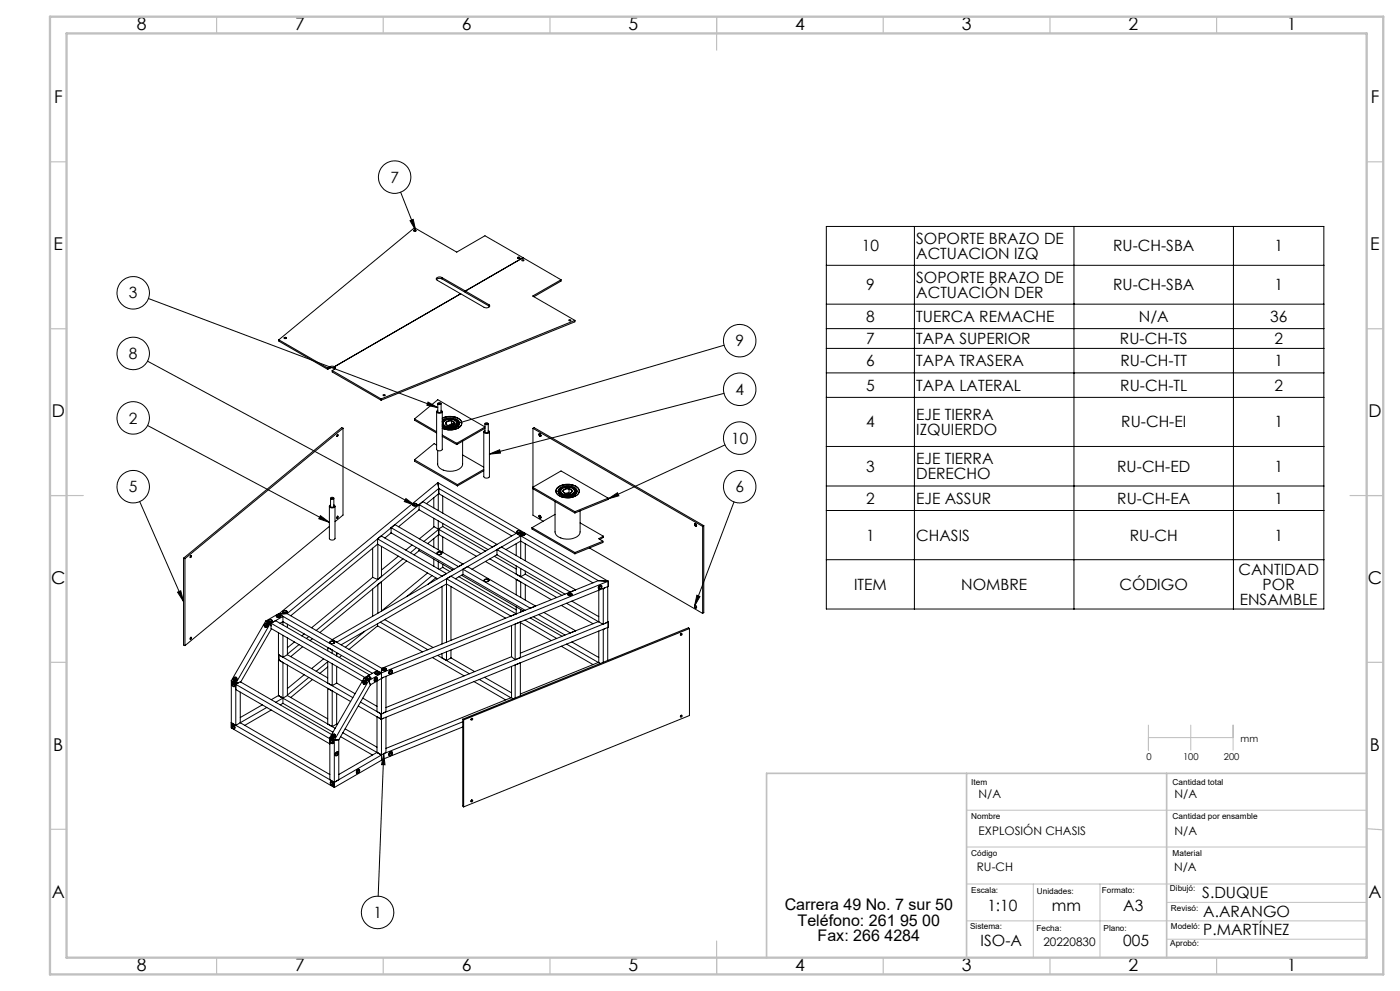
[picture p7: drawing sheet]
<svg xmlns="http://www.w3.org/2000/svg" width="420mm" height="297mm" viewBox="0 0 420 297" stroke-linecap="round" stroke-linejoin="round" font-family="sans-serif">
<g fill="none" stroke="#000" stroke-width=".3">
<path d="M120.2 57.6l4.5 11.4M123 66.1l1-.3 .7 3.2zM124.2 69h.4l.2 .2-.4 .1zM124.2 69v.2M124.2 69h.5v.2M155.4 77.1l-.1 .3M155.4 77.1h.5v.3M156.5 78l.5-.2 .2 .2-.3 .2zM156.9 77.2l-17.3 10M156.9 77.2v.1M156.9 77.3l-17.3 9.9M247.9 67.9h149.3v114.6h-149.3z"/>
<path d="M247.9 79.5h149.3M274.3 67.9v114.6M322.2 67.9v114.6M370 67.9v114.6M44.5 89.5l86.8 32.7M132.6 83.2l-.9-.2a.56 .56 0 0 0-.7 .3 .56 .56 0 0 0 .2 .7l7 4M132.6 83.6l-.9-.2-.7 .4M132.6 83.2l7 4M132.6 83.2v.4M132.6 83.6l7 4M138.2 88l-37.9 21.9M138.2 88v.1"/>
<path d="M139.6 87.2v.4M139.6 87.6h.1M139.6 87.2l7 4.1M139.6 87.2v.5l7 4M146.6 91.3a.55 .55 0 0 1 .2 .7 .55 .55 0 0 1-.7 .2l-.9-.1-7-4.1-37.8 21.9M146.6 91.7l.3 .2M146.6 91.3v.4M168.3 83.9l-22.8-13.2-8.5 4.9-12.6-7.3-40.8 33.5M168.3 83.9l-8.5 4.8 12.7 7.3M168.3 83.9v.3l-8.1 4.7M170.6 95.9h.6a.3 .3 0 0 1-.2 .3 .3 .3 0 0 1-.4-.3zM172.5 96v.4l-58.2 23.5"/>
<path d="M172.5 96l-58.2 23.6M247.9 91.2h149.3M247.9 98.5h149.3M44.2 108.2l80.3 43.2M83.6 101.8l14.7 8.5M83.6 101.8v.4l14.7 8.5M85.3 101.2v.2M85.3 101.2l.5-.1v.3M98.3 110.3v.4M99 109.9l-.7 .4M99 109.9v.4M99 110.3l-.7 .4"/>
<path d="M99.7 111.1v.4l14.6 8.4M99.7 111.1l14.6 8.5M100.3 109.9l-.8-.2-.5 .2M100.3 110.3h-1.3M100.3 109.9v.4M100.4 109.9a.43 .43 0 0 1 .2 .4 .43 .43 0 0 1-.3 .4l-.6 .4M100.4 109.9l.1 .6M100.4 110.2l-.1 .1M114.3 119.6v.3M114.9 118.4l.5-.2 .2 .3-.5 .1zM217.2 117.9l-70.4 18.2M217.2 103.5l-83.8 24.5"/>
<path d="M247.9 104.4h149.3M247.9 111.8h149.3M247.9 119.1h149.3M44.3 127.5l54.5 29.1M101.1 130.3l.2-.1 .1 .3-.3 .3zM101.2 130.2l.2 .4-.4 .2M102.9 128.3l-.4-.1-47.4 39.1M102.9 128.3l-47.4 39.1M102.9 128.3v26.1l-2.4 1.9M124.4 125.6l6.9-5.8 14.2 8.2-8.5 4.9M124.4 125.6l6.6 3.8M124.4 125.6v.3l6.6 3.9"/>
<path d="M124.4 137.8v.4l12.8 7.4M124.4 137.8l12.8 7.4M128.4 120.5l2.9 1.7-3.2-.7zM131 123.4v11.3l.5 .4h.7l.5-.4v-11.3M131 133.4l-.8-.4-5.8 4.8M131.3 121v2.4l.4 .2 .6-.2v-2.4M131.3 123a.53 .53 0 0 0-.2 .7 .53 .53 0 0 0 .8 .2 .5 .5 0 0 0 .7-.2 .5 .5 0 0 0-.3-.7M131.4 120.8l.5-.1a.32 .32 0 0 1 .4 .3 .32 .32 0 0 1-.5 .2l-.5-.2zM131.6 121.2l.2-.2 .3 .2M132.7 126.3l.7-.5zM132.7 127.7l.3 .3M132.7 127.5l.7 .6 .8 .3"/>
<path d="M132.7 125.9a3.8 3.8 0 0 1 5.1 .6 1.88 1.88 0 0 1-2.2 1.9h-1.3l-1.6-.6M132.7 125.3a4.7 4.7 0 0 1 5.7 1 1.91 1.91 0 0 1-1.9 2.4l-2.1 .1-1.7-.5a4.7 4.7 0 0 0 5.8-1 2.08 2.08 0 0 0-2.2-2.3l-2.1-.2zM132.7 130.4l4.3 2.5M132.7 130.8l4.3 2.4M132.8 126.6l.2 .1M132.9 127.1v.1a1.46 1.46 0 0 0 1.4 1.1M132.9 127.1h-.2M132.9 126.7l-.2 .1M132.9 127.2h-.2M132.9 126.9v.2M133.1 127.6h-.3M133.1 127.6l-.2 .1"/>
<path d="M133.1 126.3h.1M133.2 126.3a2.74 2.74 0 0 1 3.9 .3 2.03 2.03 0 0 1-3 1.3l-.5-.2a.88 .88 0 0 1-.4-1.4zM133.4 128l3-1.4 .3 1zM133.4 125.8a3.6 3.6 0 0 1 4.4 1.1v.2M133.5 127.9l-.2 .2M133.5 128h.1M133.6 126a1.03 1.03 0 0 0-.6 1.2 1.03 1.03 0 0 0 1.1 .7l.2 .1M133.6 128l-.2 .1M133.6 126.8a1.6 1.6 0 0 1 2.8 .1M133.6 126.8a1.6 1.6 0 0 0 2.8 .1M133.6 126.8l.2 .1M133.8 126.9a1.56 1.56 0 0 0 2.5 .1"/>
<path d="M133.8 126.9h.1M134.2 128.4h.1M134.2 128.3h-.2M134.3 128v.3M134.3 127.9v.1M134.5 127.6h1M134.8 128.3v.1M134.9 128.4v.1M135 128.3l-.1 .2M135.5 127.5l-1 .1M135.5 126.3h-1.1l-.6 .6M135.5 126.3l.6 .2 .2 .5"/>
<path d="M135.5 127.5v.1M135.5 126.3v1.2M135.5 127.5h.1M135.6 128.3v.1M135.7 128.3l.1 .1zM135.9 125.7l.3 .1a1.27 1.27 0 0 1 1.3 1.2 1.27 1.27 0 0 1-1.3 1.3l-2 .1M135.9 125.7l-2.1 .1-1.1 .7M135.9 125.7h.1M135.9 125.7h.3a1.25 1.25 0 0 1 1.3 .9 1.25 1.25 0 0 1-.5 1.4M135.9 125.7l-1.5-.1-1.3 .4-.4 .4M136.3 128.1l.1 .1M136.4 128.1l-.1 .1"/>
<path d="M136.4 126.9l-.1 .1M136.4 128.1l.1 .1M136.5 126h.1M136.5 126a.96 .96 0 0 1 .6 1.1 .96 .96 0 0 1-.9 .8l-1.9 .1M136.8 127.8l.2 .1M136.9 127.7l.2 .1M136.9 125.9l.2 .1M137 126.4h.1M137 132.9v.3M137.1 126.5h.1M137.1 126l.8 1M137.1 127.4l.3 .1"/>
<path d="M137.1 127.3h.4M137.2 126.9l.3 .1M137.4 126.8l-.2 .1a1.91 1.91 0 0 1-2.6 1.4h-.3M137.5 127.6h.1M137.6 126.8l-.1 .8M137.6 127.1l.1 .1M137.7 127.2l-.1 .1M137.7 127.2l-.2 .4M138.8 132.2v6.9a3.4 3.4 0 0 1-4.1 2.1 3 3 0 0 1-3.4-2.1v-4.1M138.8 136.3l6.3 3.7M145.1 129.4v13.5l.8 .4 .6-.1 .3-.4v-13.4M145.5 127v2.5l.3 .2 .7-.3v-2.4"/>
<path d="M145.5 129a.49 .49 0 0 0-.3 .7 .49 .49 0 0 0 .7 .2h.1a.49 .49 0 0 0 .7-.2 .49 .49 0 0 0-.2-.7M145.5 128.4l-8.5 4.8M145.5 126.9l.5-.2a.35 .35 0 0 1 .5 .4 .35 .35 0 0 1-.6 .2l-.4-.2zM145.7 127.2l.2-.2 .3 .2M146.8 136.1l3.1-1.3 .2 1zM159.9 128.4v17.6M159.9 128.4l50.9 29.4M159.9 128.4l.3-.2 50.9 29.3M161.7 130l.5 .3a.32 .32 0 0 1-.2 .5 .32 .32 0 0 1-.3-.5zM162 130l-.3 .2 .3 .5M162 130l.3 .5M162.3 130.6l-.3 .1"/>
<path d="M217.5 133.3l-35 16.2M247.9 133.8h149.3M41.9 150.3l13.2 30M96.1 154.5l2.7 2.1-3.2-1.1zM98.8 151.7v9.7a.97 .97 0 0 0 1.7 0v-9.7M98.8 157.8l-43.3 35.7M99.2 149.3v2.5l.3 .2 .7-.2v-2.5M99.2 151.3a.5 .5 0 0 0-.3 .7 .5 .5 0 0 0 .7 .2h.2a.48 .48 0 0 0 .7-.2 .48 .48 0 0 0-.3-.7M99.2 149.2l.5-.2a.34 .34 0 0 1 .5 .4 .34 .34 0 0 1-.6 .2l-.4-.1zM99.4 149.6l.2-.2 .3 .2M101.1 154.8l.2-.1 .1 .3-.3 .3zM101.2 154.7l.2 .4-.4 .2"/>
<path d="M117.3 159.7l-1.8 1.6M117.3 158.1l1.2-.9 20.4 11.8-1.4 .8zM117.3 159.7l18.9 10.9M117.3 158.1v1.6M121.8 149.4l2.7 2-3.2-1.1zM123.8 151.1l.9-.3a.41 .41 0 0 1 .4 .6 .41 .41 0 0 1-.6 .2l-.6-.2zM123.8 151.2a.66 .66 0 0 0 .7 .5 .66 .66 0 0 0 .6-.5M124.4 151.4h.2M125.7 151.2l1.1-.9 22.3 12.9-1.4 .7zM125.7 152.8l20.7 11.9M125.7 152.8l-6.1 5.1M125.7 151.2v1.6"/>
<path d="M130.1 155.3v2.5l1.4 .8M130.1 149.2v3M130.2 157.9l-4.4 3.6M131.3 144.7l-47.7 39.3M131.3 144.7l.3 1.7M131.3 144.7l51.2 29.5M131.5 148.1v4.9M131.5 156.1v2.5M131.6 158.5v.1M131.6 158.6l12.7 7.3M131.6 146.4l-45.5 37.5M131.6 146.4v1.6"/>
<path d="M131.6 158.6v1.6M131.6 148l-3.6 3M131.6 158.6l-4.4 3.7M131.6 146.4l47.9 27.6M131.6 148l21.9 12.6M132.8 148.7v5.1M132.8 156.9v.9M132.8 157.8l-1.3 .8M132.8 157.8l12.8 7.4M137.2 145.2v.4M145.1 140.7l-7.9 4.5M145.1 141.1l-7.9 4.5"/>
<path d="M154.9 159.8l-55.2 31.9M155 159.3a.68 .68 0 0 0 .6 .5 .68 .68 0 0 0 .7-.5M155.1 159.2l.8-.2a.41 .41 0 0 1 .4 .5 .41 .41 0 0 1-.7 .2h-.1a.37 .37 0 0 1-.4-.1 .37 .37 0 0 1 0-.4zM155.3 159.2l.2-.1a.32 .32 0 0 1 .4 0 .32 .32 0 0 1 .1 .4l-.7 .1zM155.5 159.6h.2M156.2 159.9l.7-.2a.43 .43 0 0 1 .6 .4 .43 .43 0 0 1-.7 .3h-.1a.36 .36 0 0 1-.4-.1 .36 .36 0 0 1-.1-.4zM159.6 158.1l12.9 7.5M159.6 158.1v.4l12.9 7.5M159.8 146l12.7 7.3M159.8 146v.4l12.7 7.3M159.8 146l8.5-4.9 14.2 8.2M159.9 146.4v8l3 1.8"/>
<path d="M161.7 154.5l.5 .2a.31 .31 0 0 1 .1 .3 .31 .31 0 0 1-.3 .3l-.3-.4zM162 154.5h-.1a.39 .39 0 0 0-.2 .4 .39 .39 0 0 0 .3 .3M162 154.5l.3 .5M162.3 155.1l-.3 .1M166.5 150.3v9.1a3.5 3.5 0 0 0 4.1 2.2 3 3 0 0 0 3.4-2.2v-6.3M166.5 154.2l-6.9 3.9M167.1 146.3a4.8 4.8 0 0 1 6.5 .3 1.91 1.91 0 0 1-1.9 2.4 4.2 4.2 0 0 1-4.9-1.5v-.6zM167.3 146.2a4.8 4.8 0 0 1 6.3 .4 1.91 1.91 0 0 1-1.9 2.4 4 4 0 0 1-4.9-1.7l.1-.6zM167.5 147.4h.1M167.7 147.1l.1 .9M167.7 146.4a3.8 3.8 0 0 1 5.4 .4 1.93 1.93 0 0 1-2.2 2 2.76 2.76 0 0 1-3.5-1.7zM167.7 147.7l.1 .1"/>
<path d="M167.7 147.7v.1M167.7 147.9l.2 .1M167.8 147.5h.4M168 147h.2M168.2 147.5a1.46 1.46 0 0 0 1.3 1.1M168.2 147.5l-.4 .1M168.2 147.1h-.3M168.2 147.2v.3M168.3 147.9l-.3 .1M168.3 148l-.2 .1M168.3 146.6h.1M168.5 146.6a2.58 2.58 0 0 1 3.8 .5 2.05 2.05 0 0 1-2.7 1.2l-.3-.1a1.03 1.03 0 0 1-.9-.5 1.03 1.03 0 0 1 .1-1.1z"/>
<path d="M168.6 146.2l-.7 .4-.5 .8M168.6 146.2a3.6 3.6 0 0 1 4.4 1l.1 .3M168.6 146.2l-.8 .6-.3 .6M168.7 148.3l-.2 .1M168.7 148.3l.1 .1M168.8 146.3a1.03 1.03 0 0 0-.6 1.2 1.03 1.03 0 0 0 1.1 .8h.2M168.8 148.3l-.2 .1M168.9 147.1a1.6 1.6 0 0 1 2.8 .1M168.9 147.1a1.6 1.6 0 0 0 2.8 .1M168.9 147.1l.1 .1M169 147.2a1.51 1.51 0 0 0 2.6 .1M169 147.2v.1"/>
<path d="M169.4 148.7h.1M169.4 148.6l-.2 .1M169.5 148.3v.3M169.6 148.3h-.1M169.8 147.9h.9M169.8 147.9h.9zM170 148.7v.1M170 148.8h.1M170.2 148.8h.1M170.2 148.7v.1M170.7 146.6h-1l-.7 .6M170.7 146.6l.6 .3 .3 .4"/>
<path d="M170.7 147.9h.1M170.7 146.6v1.3M170.8 148.7l.1 .1M171 148.8h.1M171.1 146l.3 .1a1.29 1.29 0 0 1 1.4 1.3 1.29 1.29 0 0 1-1.4 1.3h-2M171.1 146a2.6 2.6 0 0 0-3.3 1.4 1.79 1.79 0 0 0 1.6 1.3M171.1 146v.1M171.2 146l.5 .2a1.17 1.17 0 0 1 1.1 .8 1.17 1.17 0 0 1-.5 1.3M171.2 146a2.87 2.87 0 0 0-3.5 1.3l.1 .5 .5 .5M171.2 146h-.1M171.5 148.4l.2 .2M171.6 147.3h.1"/>
<path d="M171.6 148.5h.2M171.7 147.2l-.1 .1M171.7 146.3h.1M171.8 146.3a1.04 1.04 0 0 1 .5 1.3 1.04 1.04 0 0 1-1.1 .7h-1.7M172 148.1l.3 .1M172.1 148.1l.3 .1M172.2 146.3l.7 .6 .2 .5M172.3 146.8h.1M172.3 146.7h-.1M172.3 147.7l.3 .1M172.4 147.6l.3 .1M172.4 147.2a1.79 1.79 0 0 1-2.3 1.5l-.6-.1"/>
<path d="M172.4 147.3h.3M172.4 147.2h.2M172.5 153.3v.4M172.7 147.9l.1 .1M172.8 147.1v.9M172.8 147.7v.3M172.9 147.5l-.1 .1M172.9 147.6l-.1 .4M174 156.7l7 4M182.5 149.5l2.7-1.8 .5 .9zM182.5 149.3l-10 4M182.5 149.3v.4l-10 4"/>
<path d="M208.4 157l.3-.1 .2 .3a.3 .3 0 0 1-.1 .5 .3 .3 0 0 1-.4-.3zM208.6 156.9l-.2 .3 .3 .5M208.7 157l.3 .4M209 157.5l-.3 .2M210.8 157.8v26M211.1 157.5v26.1l-.3 .2M211.1 157.5l-.3 .3M220.2 150.4l-11.8 31.3M247.9 145.7h149.3M247.9 153h149.3M53.3 177.5l.9-.4 .9 3.2zM55.1 167.3l.4 .1"/>
<path d="M55.1 167.3v26l.4 .2M55.5 167.4v26.1M57.3 166.5l.1 .3-.3 .3zM57.3 166.5l.1 .4-.4 .1M111.8 173l1.5 .7M111.8 164.3v8.7M111.8 176.5v8.2M111.8 173l-18.3 15.1M113.3 163.1l-26.1 21.4M113.3 163.1l18 10.4M113.3 161.5v1.6M113.3 161.5l1.1-.9 19.5 11.3-1.3 .8z"/>
<path d="M113.3 163.1v10.6M114.4 163.8v9l-1.1 .9M119.5 166.7l-5.1 4.1M120.9 167.5l-26 21.4M122 168.1l-26 21.5M123.6 163.3l-1.9 1.5M125 164.1l-1.9 1.6M125.7 165l-1.5 1.3M125.7 164.6v.4M125.7 165l10.1 5.8M128.3 171.7l-13.9 11.4v-8.8l-1.1 .9v8.6M129.6 172.5l-7.6 6.3"/>
<path d="M130.1 161.4v2.6M130.1 167.6v2.1M130.7 173.2l-2.4 2M131.1 165.8l.4-.3h.7l.1 .6M131.1 165.6l1-.3a.43 .43 0 0 1 .5 .5 .43 .43 0 0 1-.6 .4h-.3a.45 .45 0 0 1-.6-.6zM131.5 160.3v4.4M131.5 168.3v2.2M131.6 160.2l11.3 6.5M131.6 160.2l-3.3 2.7M132.6 165.8l-.2-.1v.3M132.6 175.8v17.2M132.8 160.9v4.7"/>
<path d="M132.8 169.2v.8M132.8 170l-1 .6M132.8 170l2.2 1.3M133.9 173.5l1.4-.8 19.6 11.3M133.9 173.5l19.4 11.1 1.6-.6M133.9 173.5v18.9M135.3 175.8v16.1M137.7 172.9l17.2 9.9M138.5 172.4l18.5 10.7M138.9 172.2l18.7 10.7M138.9 170.6l1.4-.8 20.4 11.8-1.6 .7zM138.9 172.2l-2.3 1.3"/>
<path d="M138.9 170.6v1.6M145.2 174l.4-.3h.7l.1 .6M145.3 173.7l.8-.2a.48 .48 0 0 1 .6 .5 .48 .48 0 0 1-.8 .3l-.5-.1zM145.6 168.3l19.8 11.4M146.7 174l-.1-.2v.4M147 167.5l20 11.6M148.3 166.7l6.6 3.8M149.1 164.7l1.3-.8 22.3 12.9-1.6 .6zM149.1 166.3l20.4 11.8M149.1 164.7v1.6M149.1 166.3l-7.5 4.3M151.8 164.7l4.4-2.5 21.7 12.5"/>
<path d="M154.9 162.9v3.6M154.9 169.6v2.5M154.9 173.6v4.7M156.2 160.1a.68 .68 0 0 0 .6 .4 .68 .68 0 0 0 .7-.4M156.2 167.3v-6.7l-55.2 31.9M156.2 170.4v2.5l1.4-.8M156.2 174.4v4.6M156.7 160.3h.2M157.6 162.9v5.2M157.6 171.2v.9M157.6 175.2v4.6M157.6 172.1l11 6.3"/>
<path d="M170.3 178a.68 .68 0 0 0 .6 .5 .68 .68 0 0 0 .7-.5M170.3 177.9l.9-.2a.41 .41 0 0 1 .4 .5 .41 .41 0 0 1-.6 .2l-.6-.1zM170.9 178.3h.1M172.5 165.6v.4M176.8 164.2l34 19.6M179.5 174l-65 26.3M179.5 174l3 .2M179.6 176.9v9.5l1.4 .7M179.7 175.8a.51 .51 0 0 1 .9-.1 .51 .51 0 0 1-.4 .8 .44 .44 0 0 1-.6-.1 .44 .44 0 0 1 .1-.6zM180.1 175.7l-.4 .4M180.5 175.5a.65 .65 0 0 0-.8 .2 .65 .65 0 0 0 0 .8M180.9 162.2v.4l-8.4 3.4"/>
<path d="M180.9 162.2l-8.4 3.4M180.9 176.4l.1 .1M181 160.7l-1.4 .8 1.3 .7M181 160.7v.4l-1 .6M181 176.5v10.6M181.6 176.1l-.6 .4M182.3 175.8v10.6M182.5 174.2v1.6l-68.1 27.4M182.5 174.2l-68.2 27.5 .2-1.4M209.1 178.4l.9 .4-1.6 2.9zM247.9 167.7h149.3M57.1 191.1l.3-.1v.2l-.3 .4z"/>
<path d="M57.3 191l.1 .3-.4 .2M79.7 186.2l-10.3 17.8M79.7 186.2l1.3 .7M80.2 186.8a.66 .66 0 0 1 .1 .9 .66 .66 0 0 1-.8 .2M80.2 187.1l-.4 .3v.3M80.2 187.4l-.2 .3M80.4 186.1a.65 .65 0 0 0 .6 .4 .65 .65 0 0 0 .7-.4M80.6 185.8l.3-.1a.48 .48 0 0 1 .6 0 .48 .48 0 0 1 0 .7 .48 .48 0 0 1-.6 0 .35 .35 0 0 1-.5-.2 .35 .35 0 0 1 .2-.4zM80.6 186l.6-.2a.26 .26 0 0 1 .2 .4 .26 .26 0 0 1-.4 .1zM81 186.3h.1M81 186.9l-10.3 17.9M81 186.9l.3 .7"/>
<path d="M81.3 186.8l1.4-.8 28.2 16.3-1.4 .8zM81.3 186.8v1.5l27.4 15.8M81.5 188.4l-9.3 16M82.9 184.6a.65 .65 0 0 0 .6 .5 .65 .65 0 0 0 .7-.5M83 184.4l.8-.1a.41 .41 0 0 1 .3 .5 .41 .41 0 0 1-.6 .2h-.1a.37 .37 0 0 1-.4-.2 .37 .37 0 0 1 0-.4zM83.1 184.5l.3-.1a.31 .31 0 0 1 .4 0 .31 .31 0 0 1 .1 .4l-.5 .1zM83.4 184.9h.2M83.5 197.8l21.7 12.5M83.5 189.6v6.6l22.4 12.9M83.5 197.8v10.7M83.6 196.2v1.6M83.6 197.7l-.1 .1"/>
<path d="M83.6 184l30.8 17.8M84 186.8l.9-.5 26.8 15.5M84.8 183.3a.68 .68 0 0 0 .7 .5 .68 .68 0 0 0 .6-.5M84.9 184.7v2.6M84.9 190.4v6.6l1.3-.8M84.9 198.5v12.3M84.9 184.7l-1.4-.8-3.8 2.3M84.9 184.7l-3.9 2.2M84.9 183.1l.7-.2a.42 .42 0 0 1 .5 .5 .42 .42 0 0 1-.6 .3 .4 .4 0 0 1-.5-.1 .4 .4 0 0 1-.1-.5zM85.1 183.2l.3-.1a.33 .33 0 0 1 .5 .1 .33 .33 0 0 1-.1 .4 .33 .33 0 0 1-.5-.1zM85.4 183.6h.2M86.1 183.9l-2.5 .1"/>
<path d="M86.1 183.9l28.4 16.4M86.2 196.2l12.1 7M86.2 187.1v1M86.2 191.2v5M86.2 199.3v9.2M88.3 192.4l-2.1 1.7M89.7 193.2l-3.5 2.8M90.8 193.8l-3.6 3M91.3 190l-.7 .6M92.6 190.8l-.7 .5M93.7 191.4l-.7 .6M97.1 197.4l-3.6 3"/>
<path d="M98.3 194v1M98.3 198.2v6.5l1.4 .8M98.3 198.3l-3.4 2.9M98.3 199.9l-2.3 1.9M98.9 192.6l.4-.3h.7l.1 .5M99 192.3l.9-.2a.43 .43 0 0 1 .5 .5 .43 .43 0 0 1-.6 .3h-.4a.4 .4 0 0 1-.4-.1 .4 .4 0 0 1 0-.5zM99.7 194.8v1M99.7 198.9v6.6M100.4 192.6l-.1-.2v.4M101 195.6v1M101 199.7v5M101.4 195.8l-.4 .3"/>
<path d="M102.5 196.5l-.7 .6M109.4 189.2l-5.8 4.8M113.3 187.6l-8.6 7M113.3 187v.6M113.3 187.6l13.5 7.8M114.1 186.5l14.2 8.2M115.4 185.7l14.5 8.4M115.7 185.6l-.2 .1M129.7 197.1l9.5 5.5M131.3 196.4l9.5 5.5M132.6 195.9v1.3l1.3 .7M133.9 195.3v2.6"/>
<path d="M135.3 194.8v2.4M135.3 197.2l-1.4 .7M135.3 197.2l7.1 4.1M151.7 185.3l-17.8-10.3-31.6 18.2M153.5 196.8l-37.7 15.3M153.5 196.8l1.1 .9M153.5 187.5v9.3M153.5 199.7v9.4M154.6 187l1.5-.6v10.7l-1.5 .6zM154.9 181.9v2.1M156.1 186.6l9.3 5.4M156.2 182.6v.8"/>
<path d="M157.5 185.8l9.5 5.5M159.1 185.2l9.5 5.5M160 184.8l9.5 5.5M163.2 183.5l9.5 5.6-1.6 .6-9.5-5.5M168.4 181.4l9.5 5.5M168.4 193.7l9.5 5.5M170 180.8l9.5 5.5M170 193l9.5 5.5M171.6 192.4l8 4.7M171.6 180.2l8 4.6M179.5 186.3l-23.4 9.5M179.5 186.3h.1"/>
<path d="M179.5 198.5h.1M179.5 198.5l-23.4 9.5M179.6 189.1v9.5l.5 .3M180.9 187.1l-65.9 26.6M180.9 188.6l.1 .1M181 188.7v9.8M181.6 188.3l-.6 .4M182.2 186.4h.3M182.3 188v9.9M182.3 186.4l-1.3 .7M182.3 186.4h.2M182.5 186.4v1.6l-68.2 27.5"/>
<path d="M182.5 186.4l-.9 .4M204.4 189.9l-.3 .3M206.8 188.4l-.2-.3-67.8 27.4M206.8 188.4l-67.7 27.4M206.8 188.4v26.1l-67.7 27.3M208.4 181.5l.3-.1 .2 .3a.34 .34 0 0 1-.2 .6 .34 .34 0 0 1-.3-.5zM208.6 181.4l-.2 .3 .3 .5M208.7 181.5l.3 .5M209 182l-.3 .2M69.4 204l1.3 .8M69.4 204v14.2l30.9 17.8M69.4 216.6l30.9 17.9"/>
<path d="M69.6 217.3a.64 .64 0 0 1 .7 .4 .64 .64 0 0 1-.1 .7l-.5-.3zM69.6 217.3a.67 .67 0 0 1 .8 .3 .67 .67 0 0 1-.1 .8M69.6 204.7l.5 .1 .2 .4a.39 .39 0 0 1-.1 .6 .39 .39 0 0 1-.5-.3l-.2-.4zM69.6 204.7a.66 .66 0 0 1 .8 .3 .66 .66 0 0 1-.1 .8M70.1 217.6l.1 .2M70.1 205l.1 .2M70.7 206.7l28.3 16.3M70.7 204.8v12.6l1.4-.8M70.8 203.3l-.3 .2-.1 .4M70.8 202.9l.1 .1M70.8 203.5l-.1 .3M70.9 203a.65 .65 0 0 1 .1 .9 .65 .65 0 0 1-.9 .2"/>
<path d="M71.4 204.7l-.7 .1M72.1 207.4v9.2M72.1 216.6l26.9 15.5M78.7 211.2l-6.6 3.8M80 212l-7.9 4.6M81.4 212.8l-8 4.6M83.5 208.5l17 9.8M83.5 208.5l-2.1 1.2M84.9 210.8l15 8.6M84.9 210.8l-.8 .4M86.2 208.5l-3.5 2M86.2 208.5l12.1 6.9"/>
<path d="M91.3 202.2l-5.1 4.2M92.6 203l-6.4 5.3M93.7 203.7l-6.5 5.3M98.3 206.3v10.7M99.7 207.1v10.7l1.3-.8M101 204.7l5.5 3.2M101 207.9v9.1M101 204.7l-1.3 .8M101 217l.2 .1M102.8 219.6l11.6 6.7M103.5 218.4l9.6 5.5M107.5 211.6l6.8 3.9"/>
<path d="M108.2 210.4l6.1 3.6v1.5M108.8 209.2l4.3 2.5M109.2 203.2l1.4 .8M109.2 203.2l-10.2 17.8M109.7 203.8a.65 .65 0 0 1 .2 .9 .65 .65 0 0 1-.9 .3M109.7 204.1l-.3 .3-.1 .4M109.7 204.4l-.2 .3M109.9 203.1a.67 .67 0 0 0 .7 .5 .67 .67 0 0 0 .6-.5M110 203l.7-.3a.42 .42 0 0 1 .5 .5 .42 .42 0 0 1-.6 .3l-.5-.2zM110.2 203l.1-.1a.39 .39 0 0 1 .6-.1 .39 .39 0 0 1 0 .6 .39 .39 0 0 1-.6-.1zM110.5 203.3h.2M110.6 204l.5 1.2"/>
<path d="M110.6 204l-10.3 17.8M111.1 205.2l-9.5 16.5M112.4 201.7a.68 .68 0 0 0 .7 .5 .68 .68 0 0 0 .6-.5M112.5 203.4a.45 .45 0 0 1 .7-.2 .45 .45 0 0 1-.2 .7 .4 .4 0 0 1-.6 .3 .4 .4 0 0 1 0-.7zM112.5 201.5l.5-.2a.49 .49 0 0 1 .6 .1 .49 .49 0 0 1-.1 .7 .49 .49 0 0 1-.6-.1l-.4-.1zM112.6 203.4l-.1 .2M112.6 203.4l.1-.1a.32 .32 0 0 1 .3 .5 .32 .32 0 0 1-.5 0zM112.7 201.6l.3-.2a.3 .3 0 0 1 .4 0 .3 .3 0 0 1 0 .5h-.6zM113 201.9h.2M113.1 203.1a.68 .68 0 0 0-.8 .3 .68 .68 0 0 0 .1 .8M113.1 204.1v9.2l1.3 .7M113.1 201l-3.9 2.2"/>
<path d="M114.4 201.8v12.2M114.4 215.6v12.3l-14.1 8.1M114.4 215.6l-1.3-.8v10.7l-11.5 6.6M114.4 201.8l-3.8 2.2M114.7 200.6a.68 .68 0 0 0 .6 .4 .68 .68 0 0 0 .7-.4M114.7 200.4l.8-.2a.4 .4 0 0 1 .4 .5 .4 .4 0 0 1-.6 .2l-.6-.2zM114.9 200.4l.7-.1a.26 .26 0 0 1 .1 .4 .26 .26 0 0 1-.4 .1l-.4-.1zM115 203l-3.9 2.2M115 215.2l-.6 .4M115.2 200.8h.2M115.8 202.7v10.6l-1.4 .7M115.8 214.9v10.6l-15.5 9"/>
<path d="M117 201.3a.35 .35 0 0 1 .6-.1 .35 .35 0 0 1-.3 .6 .3 .3 0 0 1-.4-.1 .3 .3 0 0 1 .1-.4zM117.1 200.9a.51 .51 0 0 1 .7 .3 .51 .51 0 0 1-.4 .7 .48 .48 0 0 1-.7-.2 .48 .48 0 0 1 .3-.7zM117.2 201.1l-.3 .4M117.7 200.9a.66 .66 0 0 0-.9 .2 .66 .66 0 0 0 0 .8M138.8 215.5l.3 .3M138.8 215.5v26.1l.3 .2M138.8 217.9l-24.4 9.8M138.8 216.3l-23.8 9.6M139.1 215.8v26M141.5 215.3l-.2 .3M142.2 204.3l9.5 5.5M143.8 203.6l9.7 5.5"/>
<path d="M145.3 203l8.2 4.6M153.5 209.1l-37.7 15.2M153.5 209.1l.4 .3M156.1 208.6v-10l-1.5 .7v9.9M204.4 214.4l-.3 .3M99 221v12.7l1.3 .8M99 221l1.3 .8M99.1 234.4a.59 .59 0 0 1 .7 .3 .59 .59 0 0 1-.2 .8l-.5-.6zM99.2 234.3a.67 .67 0 0 1 .8 .4 .67 .67 0 0 1-.2 .8M99.2 221.7l.5 .2 .2 .4a.4 .4 0 0 1-.2 .6 .4 .4 0 0 1-.5-.4zM99.2 221.7a.67 .67 0 0 1 .7 .3 .67 .67 0 0 1-.1 .8M99.3 221.9l.5 .3a.32 .32 0 0 1-.2 .5 .32 .32 0 0 1-.4-.4z"/>
<path d="M99.3 234.5l.4 .3a.27 .27 0 0 1 0 .5 .27 .27 0 0 1-.4-.2zM99.5 220.1l-27.4-15.8-1.4 .8 28.3 16.3M99.7 234.7l.1 .1M99.7 222.1l.1 .1M100.3 221.8v14.2M100.3 220a.65 .65 0 0 1 .3 .9 .65 .65 0 0 1-.9 .3M100.4 220.3l-.4 .3v.4M100.4 220.6l-.2 .3M100.8 225.6a.44 .44 0 0 1 .8-.1 .44 .44 0 0 1-.2 .7 .42 .42 0 0 1-.7 .3 .42 .42 0 0 1 .1-.7zM100.9 225.8l-.1 .1M100.9 225.7v.1M100.9 225.7a.28 .28 0 0 1 .5 0 .28 .28 0 0 1-.2 .4v.1a.24 .24 0 0 1-.4 .1 .24 .24 0 0 1 0-.3z"/>
<path d="M101.4 225.4a.67 .67 0 0 0-.8 .3 .67 .67 0 0 0 .2 .8M101.6 221.7l-1.3 .1M101.6 221.7v12M102.2 220.8l9.5 5.5M107.2 230.9a.44 .44 0 0 1 .7-.2 .44 .44 0 0 1-.2 .8v.1a.4 .4 0 0 1-.7 .1 .4 .4 0 0 1 .1-.7zM107.3 231a.28 .28 0 0 1 .5-.1 .28 .28 0 0 1-.2 .5l-.2 .2-.2-.1zM107.3 231l-.1 .2M107.8 230.6a.67 .67 0 0 0-.8 .4 .67 .67 0 0 0 .1 .8M115.1 225.9l.4 3.3h-1zM115.1 225.9l-1.6 42.7M116.9 225.6a.49 .49 0 0 1 .8-.1 .49 .49 0 0 1-.2 .8 .46 .46 0 0 1-.8 .1 .46 .46 0 0 1 .2-.8zM117.1 225.7a.31 .31 0 0 1 .5 0 .31 .31 0 0 1-.2 .5 .32 .32 0 0 1-.5 0 .32 .32 0 0 1 .2-.5z"/>
<path d="M117.2 225.6l-.3 .4M117.7 225.4a.68 .68 0 0 0-.9 .2 .68 .68 0 0 0 0 .8M141.5 239.8l-.2 .3"/>
<circle cx="118.4" cy="53.1" r="4.9"/>
<circle cx="155.6" cy="77.2" r=".29"/>
<circle cx="40" cy="87.8" r="4.9"/>
<circle cx="40" cy="105.9" r="4.9"/>
<circle cx="85.6" cy="101.3" r=".29"/>
<circle cx="221.9" cy="102.1" r="4.9"/>
<circle cx="221.9" cy="116.7" r="4.9"/>
<circle cx="40" cy="125.3" r="4.9"/>
<circle cx="221.9" cy="131.3" r="4.9"/>
<circle cx="40" cy="145.9" r="4.9"/>
<circle cx="124.4" cy="151.2" r=".36"/>
<circle cx="221.9" cy="145.9" r="4.9"/>
<circle cx="156.7" cy="160" r=".36"/>
<circle cx="170.9" cy="178" r=".36"/>
<circle cx="180.1" cy="176.1" r=".38"/>
<circle cx="79.9" cy="187.3" r=".4"/>
<circle cx="79.9" cy="187.3" r=".58"/>
<circle cx="204.4" cy="190.2" r=".29"/>
<circle cx="70" cy="205.3" r=".36"/>
<circle cx="70" cy="217.9" r=".36"/>
<circle cx="70.5" cy="203.5" r=".38"/>
<circle cx="70.5" cy="203.5" r=".6"/>
<circle cx="109.4" cy="204.4" r=".38"/>
<circle cx="109.4" cy="204.4" r=".6"/>
<circle cx="141.5" cy="215.6" r=".29"/>
<circle cx="204.4" cy="214.7" r=".29"/>
<circle cx="100" cy="220.6" r=".6"/>
<circle cx="100" cy="220.6" r=".39"/>
<circle cx="141.5" cy="240.1" r=".29"/>
<circle cx="113.3" cy="273.5" r="4.9"/>
</g>
<path d="M344.5 217.3v7.5M357.2 217.3v7.5M369.9 217.3v7.5M344.5 221h25.4M290 242.8h120M290 253.9h120M290 264.9h120M290 276h120M310 264.9v22.1M330 264.9v22.1M350 270.4h60M350 281.5h60" fill="none" stroke="#c0c0c0" stroke-width=".3"/>
<g fill="none" stroke="#c0c0c0" stroke-width=".35">
<path d="M65 5v5M115 5v5M165 5v5M215 5v10M265 5v5M315 5v5M365 5v5M15 48.5h5M410 48.5h5M15 98.5h5M410 98.5h5M15 148.5h10"/>
<path d="M405 148.5h10M15 198.5h5M410 198.5h5M15 248.5h5M410 248.4l5 .3M65 287v5M115 287v5M165 287v5M215 282v10M265 287v5M315 287v5M365 287v5"/>
</g>
<path d="M290 231.8v55.2M350 231.8v55.2M410 231.8h-180v55.2" fill="none" stroke="#c0c0c0" stroke-width=".5"/>
<path d="M15 5h400v287h-400zM20 10h390v277h-390z" fill="none" stroke="#c0c0c0" stroke-width=".7"/>
<path d="M123 66.1l1-.3 .7 3.2zM128.4 120.5l2.9 1.7-3.2-.7zM133.4 128l3-1.4 .3 1zM146.8 136.1l3.1-1.3 .2 1zM182.5 149.5l2.7-1.8 .5 .9zM209.1 178.4l.9 .4-1.6 2.9zM115.1 225.9l.4 3.3h-1zM53.3 177.5l.9-.4 .9 3.2zM96.1 154.5l2.7 2.1-3.2-1.1zM121.8 149.4l2.7 2-3.2-1.1z" fill="#000"/>
<g font-size="5.3">
<text x="41" y="9">8</text>
<text x="88.5" y="9">7</text>
<text x="138.5" y="9">6</text>
<text x="188.5" y="9">5</text>
<text x="238.5" y="9">4</text>
<text x="288.5" y="9">3</text>
<text x="338.5" y="9">2</text>
<text x="386" y="9">1</text>
<text x="16.2" y="30.8">F</text>
<text x="411.2" y="30.8">F</text>
<text x="16.1" y="75">E</text>
<text x="411.1" y="75">E</text>
<text x="15.5" y="125">D</text>
<text x="410.5" y="125">D</text>
<text x="15.4" y="175">C</text>
<text x="410.4" y="175">C</text>
<text x="16" y="225">B</text>
<text x="411" y="225">B</text>
<text x="15.5" y="269.3">A</text>
<text x="410.5" y="269.3">A</text>
<text x="41" y="291">8</text>
<text x="88.5" y="291">7</text>
<text x="138.5" y="291">6</text>
<text x="188.5" y="291">5</text>
<text x="238.5" y="291">4</text>
<text x="288.5" y="291">3</text>
<text x="338.5" y="291">2</text>
<text x="386" y="291">1</text>
</g>
<g font-size="4.8">
<text x="235.4" y="272.9">Carrera 49 No. 7 sur 50</text>
<text x="239.3" y="277.4">Teléfono: 261 95 00</text>
<text x="245.3" y="281.9">Fax: 266 4284</text>
</g>
<g font-size="4.7">
<text x="117.1" y="54.8">7</text>
<text x="258.5" y="75.4">10</text>
<text x="274.9" y="73.1">SOPORTE BRAZO DE</text>
<text x="274.9" y="77.6">ACTUACION IZQ</text>
<text x="333.9" y="75.4">RU-CH-SBA</text>
<text x="382.3" y="75.4">1</text>
<text x="38.7" y="89.4">3</text>
<text x="259.8" y="87">9</text>
<text x="274.9" y="84.7">SOPORTE BRAZO DE</text>
<text x="274.9" y="89.3">ACTUACIÓN DER</text>
<text x="333.9" y="87">RU-CH-SBA</text>
<text x="382.3" y="87">1</text>
<text x="259.8" y="96.5">8</text>
<text x="274.9" y="96.5">TUERCA REMACHE</text>
<text x="341.7" y="96.5">N/A</text>
<text x="381" y="96.5">36</text>
<text x="38.7" y="107.6">8</text>
<text x="220.6" y="103.8">9</text>
<text x="259.8" y="103.1">7</text>
<text x="274.9" y="103.1">TAPA SUPERIOR</text>
<text x="336" y="103.1">RU-CH-TS</text>
<text x="382.3" y="103.1">2</text>
<text x="259.8" y="109.8">6</text>
<text x="274.9" y="109.8">TAPA TRASERA</text>
<text x="336.2" y="109.8">RU-CH-TT</text>
<text x="382.3" y="109.8">1</text>
<text x="220.6" y="118.3">4</text>
<text x="259.8" y="117.1">5</text>
<text x="274.9" y="117.1">TAPA LATERAL</text>
<text x="336.1" y="117.1">RU-CH-TL</text>
<text x="382.3" y="117.1">2</text>
<text x="274.9" y="125.9">EJE TIERRA</text>
<text x="38.7" y="126.9">2</text>
<text x="259.8" y="128.1">4</text>
<text x="274.9" y="130.4">IZQUIERDO</text>
<text x="336.4" y="128.1">RU-CH-EI</text>
<text x="382.3" y="128.1">1</text>
<text x="219.3" y="133">10</text>
<text x="259.8" y="141.4">3</text>
<text x="274.9" y="139.1">EJE TIERRA</text>
<text x="274.9" y="143.7">DERECHO</text>
<text x="335.2" y="141.4">RU-CH-ED</text>
<text x="382.3" y="141.4">1</text>
<text x="38.7" y="147.5">5</text>
<text x="220.6" y="147.5">6</text>
<text x="259.8" y="151">2</text>
<text x="274.9" y="151">EJE ASSUR</text>
<text x="335.2" y="151">RU-CH-EA</text>
<text x="382.3" y="151">1</text>
<text x="259.8" y="162">1</text>
<text x="274.9" y="162">CHASIS</text>
<text x="338.9" y="162">RU-CH</text>
<text x="382.3" y="162">1</text>
<text x="371.5" y="172.3">CANTIDAD</text>
<text x="256.2" y="176.8">ITEM</text>
<text x="288.4" y="176.8">NOMBRE</text>
<text x="335.9" y="176.8">CÓDIGO</text>
<text x="378.8" y="176.8">POR</text>
<text x="371.9" y="181.3">ENSAMBLE</text>
<text x="360.7" y="269.2">S.DUQUE</text>
<text x="112" y="275.1">1</text>
<text x="296.2" y="272.9">1:10</text>
<text x="315.6" y="272.9">mm</text>
<text x="337" y="272.9">A3</text>
<text x="361" y="274.8">A.ARANGO</text>
<text x="361" y="280.2">P.MARTÍNEZ</text>
<text x="294.2" y="283.5">ISO-A</text>
<text x="337" y="283.5">005</text>
</g>
<g font-size="3.5">
<text x="293.6" y="239.2">N/A</text>
<text x="352.4" y="239.2">N/A</text>
<text x="293.6" y="250.2">EXPLOSIÓN CHASIS</text>
<text x="352.4" y="250.2">N/A</text>
<text x="293.1" y="261.2">RU-CH</text>
<text x="352.2" y="261.1">N/A</text>
<text x="313" y="283.5">20220830</text>
</g>
<g font-size="2.8">
<text x="343.9" y="227.8">0</text>
<text x="354.9" y="227.8">100</text>
<text x="367.1" y="227.8">200</text>
<text x="372.2" y="222.3">mm</text>
</g>
<g font-size="2.5">
<text x="291.4" y="235.1">Item</text>
<text x="351.8" y="235.1">Cantidad total</text>
<text x="291.4" y="245.5">Nombre</text>
<text x="351.8" y="245.5">Cantidad por ensamble</text>
<text x="291.4" y="256.5">Código</text>
<text x="351.8" y="256.5">Material</text>
<text x="291.4" y="267.7">Escala:</text>
<text x="311" y="267.8">Unidades:</text>
<text x="330.6" y="267.7">Formato:</text>
<text x="351" y="267">Dibujó:</text>
<text x="351.3" y="272.9">Revisó:</text>
<text x="291" y="278.4">Sistema:</text>
<text x="311" y="279">Fecha:</text>
<text x="331.1" y="279">Plano:</text>
<text x="351.3" y="278.4">Modeló:</text>
<text x="351.1" y="283.5">Aprobó:</text>
</g>
</svg>
